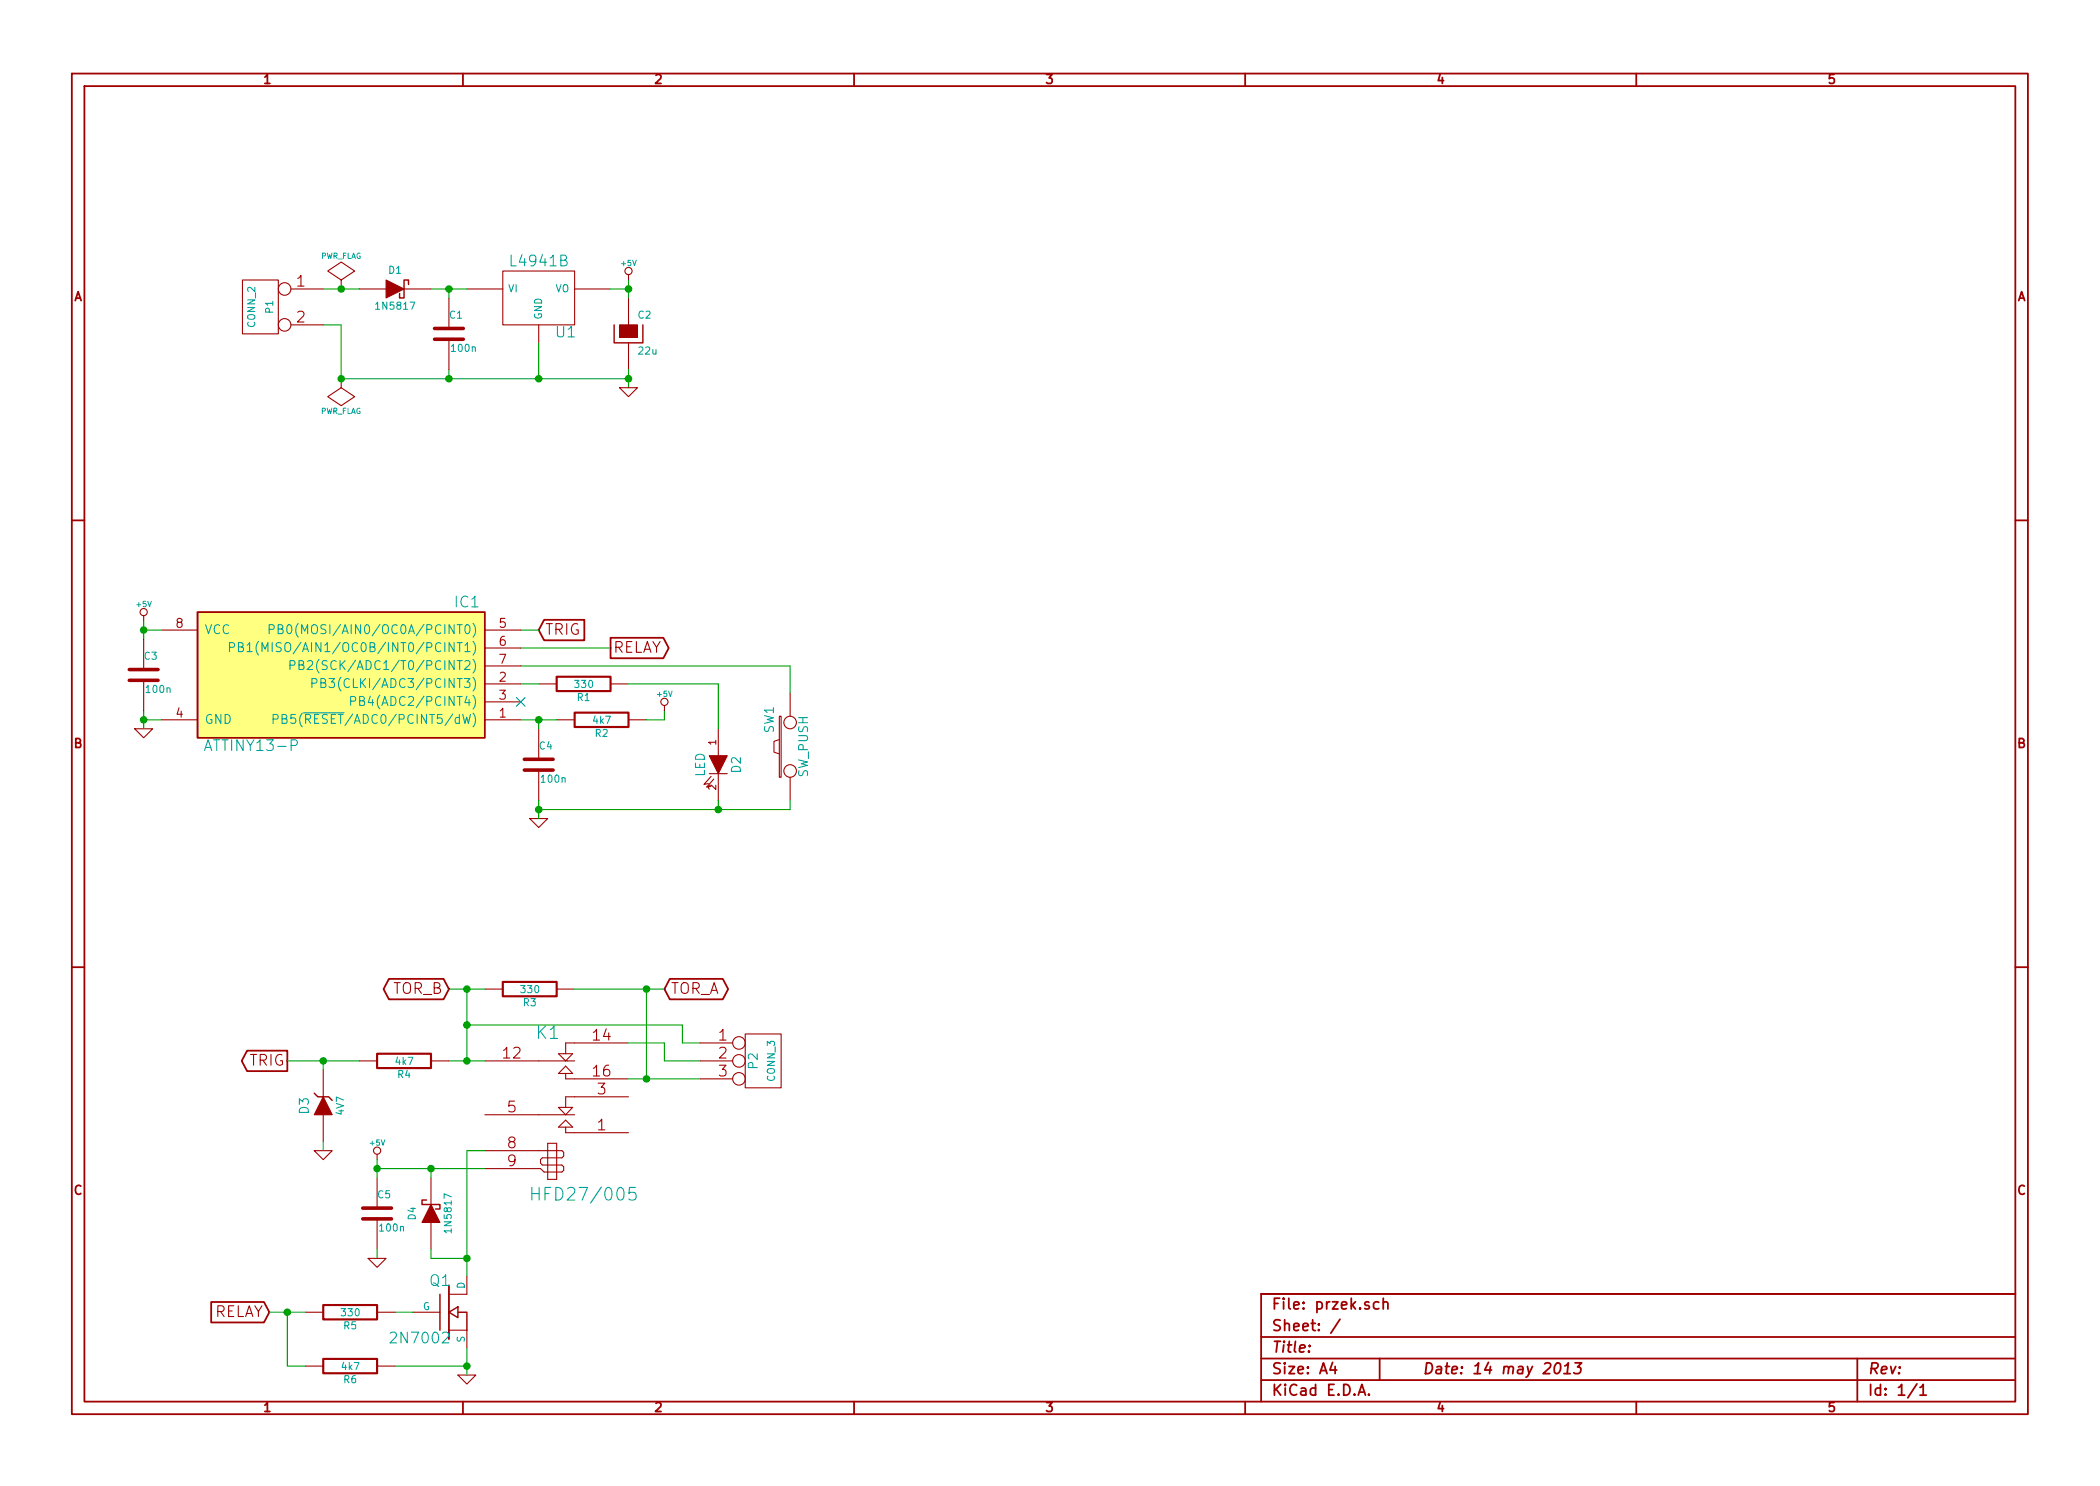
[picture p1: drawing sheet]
<svg xmlns="http://www.w3.org/2000/svg" width="297mm" height="210mm" viewBox="0 0 297 210" stroke-linecap="round" stroke-linejoin="round" font-family="sans-serif">
<g fill="none" stroke="#a00000" stroke-width=".25">
<path d="M10.2 10.4h276.6v189.7h-276.6zM11.9 12.2h273.2v186.1h-273.2zM65.5 10.4v1.8M120.8 10.4v1.8M176.1 10.4v1.8M231.4 10.4v1.8M10.2 73.6h1.7M285.1 73.6h1.7M27.9 86.6h40.7v17.8h-40.7zM77 87.7h5.7v2.9h-5.7l-.8-1.5zM86.4 90.2h7.4l.8 1.5-.8 1.4h-7.4zM10.2 136.8h1.7"/>
<path d="M55 138.5h7.7l.8 1.4-.8 1.5h-7.7l-.7-1.5zM94.7 138.5h7.5l.8 1.4-.8 1.5h-7.5l-.7-1.5zM285.1 136.8h1.7M35 148.7h5.6v2.9h-5.6l-.8-1.5zM29.9 184.2h7.4l.8 1.5-.8 1.4h-7.4zM63.5 181.9v7.6M65.5 198.3v1.8M120.8 198.3v1.8M176.1 198.3v1.8M178.4 189.2h106.7M178.4 195.3h106.7M178.4 192.2h106.7"/>
<path d="M185.2 190.4h.1l-.1 .1v-.1v.1M188.5 192.8l-.4 1h1M188.8 193.3v1.1M189.5 186.7l-1.3 1.9M192.1 197.4l.5-1.5 .5 1.5M192.3 197h.7M193.6 197.3h.1l-.1 .1-.1-.1h.1v.1M195 184.3a.48 .48 0 0 0-.6 0l-.1 .6a.48 .48 0 0 0 .7 .2M195.1 192.2v3.1M195.7 184.3a.38 .38 0 0 1 .6 .1v.8M195.7 183.7v1.5M220.1 193a.35 .35 0 0 1 .4-.2 .35 .35 0 0 1 .2 .3 .87 .87 0 0 1-.6 1.3l-.1-.1a1.14 1.14 0 0 1 .1-1.3z"/>
<path d="M221.2 194.4h.9M221.3 193.3l.5-.5-.1 1.6M222.8 192.8h.9l-.6 .6a.38 .38 0 0 1 .5 .3v.4l-.2 .2-.6 .1-.2-.2M231.4 198.3v1.8M262.7 192.2v6.1M271.1 195.8l-1.3 2M271.6 196.3l.4-.4v1.5M271.6 197.4h.9M285.1 183.1h-106.7v15.2"/>
</g>
<path d="M27.9 86.6h40.7v17.8h-40.7z" fill="#ffff80" stroke="#ffff80" stroke-width=".25"/>
<g fill="none" stroke="#a00000" stroke-width=".15">
<path d="M34.3 39.6h5.1v7.6h-5.1zM48.3 39.6l1.9-1.3-1.9-1.2-1.9 1.2 1.9 1.3v1.3M71.1 38.3h10.2v7.7h-10.2zM88.9 38.9v.7M41.1 40.9h4.6M41.1 46h4.6M48.3 40.9h.1M48.3 53.6h.1M48.3 53.6v1.3l1.9 1.2-1.9 1.3-1.9-1.3 1.9-1.2M50.8 40.9h3.8M57.1 40.9h3.9M63.5 42.2v4.3"/>
<path d="M63.5 48v4.3M66 40.9h5.1M76.2 46v2.5M81.3 40.9h5.1M87.6 54.9h2.6l-1.3 1.2zM88.9 42.2v3.8M88.9 48.5v3.8M20.3 87.1v.8M20.3 90.4v4.3M20.3 96.3v4.3M22.9 89.1h5M68.6 96.8h5.1"/>
<path d="M68.6 99.3h5.1M68.6 89.1h5.1M68.6 91.7h5.1M68.6 94.2h5.1M76.2 96.8h2.5M86.4 96.8h2.5M94 99.8v.8M111.8 98v3.3M19 103.1h2.6l-1.3 1.3zM22.9 101.8h5M68.6 101.8h5.1M74.9 115.8h2.6l-1.3 1.3z"/>
<path d="M76.2 103.1v4.3M76.2 109v4.3M78.7 101.8h2.6M88.9 101.8h2.5M100.3 109.5h2.6M100.6 109.8l-1 1.2 .6-.1M101 110.2l-1.1 1.2 .7-.2M101.6 103.1v3.8M101.6 109.5v3.8M110.2 101.3h.3v8.7h-.3zM110.2 104.6l-.7 .3v1.5l.7 .3M111.8 110v3.3"/>
<path d="M68.6 139.9h2.5M78.7 139.9h2.6M45.7 151.4v3.8M45.7 157.7v3.8M50.8 150.1h2.5M61 150.1h2.5M68.6 157.7h12.7M68.6 150.1h12.7M79 159.5l1-1 1 1zM79 156.7h2l-1 1zM79 149.1h2l-1 1zM80 150.8l1 1.1h-2z"/>
<path d="M80 151.9v.7h8.9M80 159.5v.8h8.9M88.9 147.6h-8.9v1.5M88.9 155.2h-8.9v1.5M99.1 152.6h4.5M99.1 150.1h4.5M99.1 147.6h4.5M105.4 146.3h5.1v7.6h-5.1zM44.4 162.8h2.6l-1.3 1.3zM52.1 178h2.5l-1.3 1.3zM53.3 163.3v.8M53.3 166.6v4.3"/>
<path d="M53.3 172.5v4.3M61 166.6v3.8M61 173v3.8M68.6 162.8h10.9l.2 .2v.6l-.2 .2h-2.8l-.2 .3v.5l.2 .2h2.8l.2 .3v.5l-.2 .2h-2.5l-.5-.5h-7.9M77.5 161.8h1.2v5.1h-1.2zM43.2 185.7h2.5M43.2 193.3h2.5M53.3 185.7h2.6M53.3 193.3h2.6M58.4 185.7h3.8M63.5 188.2h2.5v2.5M64.8 194.6h2.5l-1.3 1.2z"/>
<path d="M66 180.6v2.5h-2.5"/>
<circle cx="88.9" cy="38.3" r=".51"/>
<circle cx="40.3" cy="46" r=".89"/>
<circle cx="40.3" cy="40.9" r=".89"/>
<circle cx="20.3" cy="86.6" r=".51"/>
<circle cx="94" cy="99.3" r=".51"/>
<circle cx="111.8" cy="102.2" r=".89"/>
<circle cx="111.8" cy="109.1" r=".89"/>
<circle cx="104.5" cy="152.6" r=".89"/>
<circle cx="104.5" cy="147.6" r=".89"/>
<circle cx="104.5" cy="150.1" r=".89"/>
<circle cx="53.3" cy="162.8" r=".51"/>
</g>
<g fill="none" stroke="#00a0a0" stroke-width=".15">
<path d="M32.5 91.6l.6-.1 .1-.1-.1-.3-.2-.2h-.4v1.3M33.7 91.5h.5l.1-.1 .1-.2-.2-.3h-.5v1.3h.5l.2-.2a.33 .33 0 0 0-.2-.5M35 91.3l.3-.4v1.3M35 92.2h.7M36.6 90.7a1.47 1.47 0 0 0 0 2M38.1 89h.6l.1-.2-.1-.3-.1-.1h-.5v1.3M39.3 89h.5l.2-.1v-.3l-.2-.2h-.5v1.3h.5l.3-.3a.33 .33 0 0 0-.3-.4M40.7 88.5a.31 .31 0 0 1 .3-.1 .31 .31 0 0 1 .2 .2v.8l-.1 .2-.3 .1-.1-.2-.1-.3zM41 94.1h.6l.1-.2v-.3l-.2-.1h-.5v1.2M42.3 94.1h.4l.2-.2 .1-.2-.3-.2h-.4v1.2h.5l.2-.2a.33 .33 0 0 0-.3-.4M43.5 93.6l.2-.1h.3l.2 .1v.2v.2l-.8 .7h.8M44.1 96.7l.6-.1 .1-.2v-.3l-.2-.1h-.5v1.3"/>
<path d="M45.4 96.6h.4l.2-.1 .1-.2-.3-.3h-.4v1.3h.5l.2-.3a.33 .33 0 0 0-.3-.4M49.6 99.2h.6l.1-.2v-.3l-.2-.2h-.5v1.3M50.9 99.2h.4l.2-.2v-.2l-.2-.3h-.4v1.3h.5l.2-.2a.33 .33 0 0 0-.3-.4M38.6 101.7h.6l.1-.2v-.3l-.2-.1h-.5v1.3M39.9 101.7h.4l.2-.1 .1-.3-.3-.2h-.4v1.3h.5l.2-.3a.33 .33 0 0 0-.3-.4M41.8 101.1h-.6l-.1 .6 .2-.1h.3l.2 .1v.5l-.2 .2h-.3l-.2-.2M42.9 100.9h5.8M75.2 168v1.8M75.2 168.9h1.1M89.9 168h-.8l-.1 .9 .2-.2 .6 .1 .2 .2-.1 .6-.3 .2h-.4l-.2-.2"/>
</g>
<path d="M61.5 48h4M61.5 46.5h4M18.3 96.3h4.1M18.3 94.7h4.1M74.2 109h4M74.2 107.4h4M51.3 172.5h4.1M51.3 170.9h4.1" fill="none" stroke="#a00000" stroke-width=".51"/>
<path d="M57.8 40.3v-.7h-.7v2.6h-.6v-.7M86.9 46v2.5h4v-2.5M44.4 154.7l.6 .5h1.5l.5 .5M60.3 169.8h-.6v.6h2.5v.7h-.6M62.2 183.1v5.1M63.5 185.7l1.3-.8v1.5zM64.8 185.7h1.2v2.5" fill="none" stroke="#a00000" stroke-width=".2"/>
<g fill="#a00000" stroke="#a00000" stroke-width=".15">
<path d="M87.6 46h2.6v1.7h-2.6z"/>
<path d="M54.6 39.6l2.5 1.3-2.5 1.3z"/>
<path d="M61 170.4l1.2 2.6h-2.5z"/>
<path d="M45.7 155.2l1.3 2.5h-2.6z"/>
<path d="M100.3 106.9h2.6l-1.3 2.6z"/>
</g>
<g fill="none" stroke="#00a000" stroke-width=".15">
<path d="M88.9 39.6v2.6M45.7 40.9h5.1M45.7 46h2.6v7.6h40.6M61 40.9h5M63.5 40.9v1.3M63.5 52.3v1.3M76.2 48.5v5.1M86.4 40.9h2.5M88.9 52.3v2.6M20.3 89.1h2.6M20.3 87.9v2.5M73.7 89.1h2.5"/>
<path d="M73.7 91.7h12.7M73.7 94.2h38.1v3.8M73.7 96.8h2.5M88.9 96.8h12.7v6.3M20.3 101.8h2.6M20.3 100.6v2.5M73.7 101.8h5M76.2 101.8v1.3M76.2 113.3v2.5M94 100.6v1.2h-2.6M101.6 113.3v1.2M111.8 113.3v1.2h-35.6"/>
<path d="M63.5 139.9h5.1M66 139.9v10.2M81.3 139.9h12.7M91.4 139.9v12.7M40.6 150.1h10.2M45.7 150.1v1.3M63.5 150.1h5.1M66 145h30.5v2.6h2.6M88.9 147.6h5.1v2.5h5.1M88.9 152.6h10.2M45.7 161.5v1.3M53.3 165.3h15.3"/>
<path d="M53.3 164.1v2.5M53.3 176.8v1.2M61 165.3v1.3M61 176.8v1.2h5M68.6 162.8h-2.6v17.8M38.1 185.7h5.1M40.6 185.7v7.6h2.6M55.9 185.7h2.5M55.9 193.3h10.1M66 190.7v3.9"/>
</g>
<g fill="#00a000" stroke="#00a000" stroke-width=".25">
<circle cx="88.9" cy="40.9" r=".41"/>
<circle cx="20.3" cy="101.8" r=".41"/>
<circle cx="20.3" cy="89.1" r=".41"/>
<circle cx="63.5" cy="40.9" r=".41"/>
<circle cx="63.5" cy="53.6" r=".41"/>
<circle cx="66" cy="150.1" r=".41"/>
<circle cx="66" cy="139.9" r=".41"/>
<circle cx="45.7" cy="150.1" r=".41"/>
<circle cx="40.6" cy="185.7" r=".41"/>
<circle cx="76.2" cy="53.6" r=".41"/>
<circle cx="88.9" cy="53.6" r=".41"/>
<circle cx="101.6" cy="114.5" r=".41"/>
<circle cx="66" cy="193.3" r=".41"/>
<circle cx="61" cy="165.3" r=".41"/>
<circle cx="66" cy="178" r=".41"/>
<circle cx="53.3" cy="165.3" r=".41"/>
<circle cx="91.4" cy="139.9" r=".41"/>
<circle cx="48.3" cy="40.9" r=".41"/>
<circle cx="48.3" cy="53.6" r=".41"/>
<circle cx="76.2" cy="101.8" r=".41"/>
<circle cx="76.2" cy="114.5" r=".41"/>
<circle cx="91.4" cy="152.6" r=".41"/>
<circle cx="66" cy="145" r=".41"/>
</g>
<path d="M78.7 95.8h7.7v2h-7.7zM81.3 100.8h7.6v2.1h-7.6zM71.1 138.9h7.6v2.1h-7.6zM53.3 149.1h7.7v2h-7.7zM45.7 184.7h7.6v2h-7.6zM45.7 192.3h7.6v2h-7.6z" fill="none" stroke="#a00000" stroke-width=".3"/>
<path d="M73.1 98.7l1.2 1.2M74.3 98.7l-1.2 1.2" fill="none" stroke="#0000c0" stroke-width=".15"/>
<g font-size="2.5" fill="#00a0a0">
<text x="75.9" y="147.1">K1</text>
<text x="76.2" y="170">HFD27/005</text>
</g>
<g font-size="2.1" fill="#a00000">
<text x="42" y="40.6">1</text>
<text x="42" y="45.7">2</text>
<text x="77.1" y="89.9">TRIG</text>
<text x="86.8" y="92.5">RELAY</text>
<text x="55.4" y="140.7">TOR_B</text>
<text x="94.9" y="140.7">TOR_A</text>
<text x="71.2" y="149.9">12</text>
<text x="83.9" y="147.3">14</text>
<text x="101.7" y="147.3">1</text>
<text x="101.7" y="149.9">2</text>
<text x="35.2" y="150.9">TRIG</text>
<text x="83.9" y="152.4">16</text>
<text x="84.5" y="154.9">3</text>
<text x="101.7" y="152.4">3</text>
<text x="71.8" y="157.5">5</text>
<text x="84.5" y="160">1</text>
<text x="71.8" y="162.6">8</text>
<text x="71.8" y="165.1">9</text>
<text x="179.9" y="185.4">File: przek.sch</text>
<text x="30" y="186.4">RELAY</text>
<text x="179.9" y="191.5">Title:</text>
<text x="179.9" y="188.4">Sheet: /</text>
<text x="179.9" y="197.6">KiCad E.D.A.</text>
<text x="179.9" y="194.5">Size: A4</text>
<text x="201.2" y="194.5">Date: 14 may 2013</text>
<text x="264.2" y="194.5">Rev:</text>
<text x="264.2" y="197.6">Id: 1/1</text>
</g>
<g font-size="2.1" fill="#00a0a0">
<text x="72.4" y="37.8">L4941B</text>
<text x="78.7" y="47.8">U1</text>
<text x="64.4" y="86">IC1</text>
<text x="29.5" y="106.3">ATTINY13-P</text>
<text x="60.8" y="182">Q1</text>
<text x="55.6" y="190.2">2N7002</text>
</g>
<g font-size="1.8" fill="#a00000">
<text x="37.3" y="11.9">1</text>
<text x="92.7" y="11.9">2</text>
<text x="148" y="11.9">3</text>
<text x="203.3" y="11.9">4</text>
<text x="258.6" y="11.9">5</text>
<text x="10.4" y="42.7">A</text>
<text x="285.3" y="42.7">A</text>
<text x="24.9" y="88.9">8</text>
<text x="70.6" y="88.9">5</text>
<text x="70.6" y="91.4">6</text>
<text x="70.6" y="94">7</text>
<text x="24.9" y="101.6">4</text>
<text x="70.6" y="101.6">1</text>
<text x="70.6" y="96.5">2</text>
<text x="70.6" y="99.1">3</text>
<text x="10.4" y="105.9">B</text>
<text x="285.3" y="105.9">B</text>
<text x="10.4" y="169.1">C</text>
<text x="285.3" y="169.1">C</text>
<text x="37.3" y="199.8">1</text>
<text x="92.7" y="199.8">2</text>
<text x="148" y="199.8">3</text>
<text x="203.3" y="199.8">4</text>
<text x="258.6" y="199.8">5</text>
</g>
<g font-size="1.8" fill="#00a0a0">
<text x="29" y="89.8">VCC</text>
<text x="41.7" y="89.8">PB0(MOSI/AIN0/OC0A/PCINT0)</text>
<text x="37.4" y="92.3">PB1(MISO/AIN1/OC0B/INT0/PCINT1)</text>
<text x="44.6" y="94.9">PB2(SCK/ADC1/T0/PCINT2)</text>
<text x="46.7" y="97.4">PB3(CLKI/ADC3/PCINT3)</text>
<text x="51.4" y="99.9">PB4(ADC2/PCINT4)</text>
<text x="29" y="102.5">GND</text>
<text x="41.7" y="102.5">PB5(RESET/ADC0/PCINT5/dW)</text>
<text x="109.5" y="103.7" transform="rotate(-90 109.5 103.7)">SW1</text>
<text x="99.8" y="110" transform="rotate(-90 99.8 110)">LED</text>
<text x="104.9" y="109.3" transform="rotate(-90 104.9 109.3)">D2</text>
<text x="114.4" y="110" transform="rotate(-90 114.4 110)">SW_PUSH</text>
<text x="107.2" y="151.2" transform="rotate(-90 107.2 151.2)">P2</text>
<text x="43.7" y="157.6" transform="rotate(-90 43.7 157.6)">D3</text>
</g>
<g font-size="1.4" fill="#00a0a0">
<text x="55" y="38.8">D1</text>
<text x="71.9" y="41.4">VI</text>
<text x="78.5" y="41.4">VO</text>
<text x="36.1" y="46.3" transform="rotate(-90 36.1 46.3)">CONN_2</text>
<text x="38.7" y="44.3" transform="rotate(-90 38.7 44.3)">P1</text>
<text x="53.4" y="43.9">1N5817</text>
<text x="63.6" y="45.1">C1</text>
<text x="76.7" y="45.2" transform="rotate(-90 76.7 45.2)">GND</text>
<text x="90.3" y="45.1">C2</text>
<text x="64" y="49.8">100n</text>
<text x="90.4" y="50.2">22u</text>
<text x="20.4" y="93.4">C3</text>
<text x="20.8" y="98.1">100n</text>
<text x="81.4" y="97.4">330</text>
<text x="81.7" y="99.2">R1</text>
<text x="76.3" y="106.1">C4</text>
<text x="83.9" y="102.5">4k7</text>
<text x="84.2" y="104.3">R2</text>
<text x="76.7" y="110.8">100n</text>
<text x="73.8" y="140.6">330</text>
<text x="74" y="142.4">R3</text>
<text x="56" y="150.7">4k7</text>
<text x="56.3" y="152.6">R4</text>
<text x="109.7" y="153" transform="rotate(-90 109.7 153)">CONN_3</text>
<text x="48.7" y="157.7" transform="rotate(-90 48.7 157.7)">4V7</text>
<text x="53.4" y="169.6">C5</text>
<text x="58.9" y="172.6" transform="rotate(-90 58.9 172.6)">D4</text>
<text x="53.8" y="174.3">100n</text>
<text x="63.9" y="174.2" transform="rotate(-90 63.9 174.2)">1N5817</text>
<text x="59.8" y="185.4">G</text>
<text x="65.8" y="182.4" transform="rotate(-90 65.8 182.4)">D</text>
<text x="48.4" y="186.3">330</text>
<text x="48.6" y="188.1">R5</text>
<text x="65.8" y="189.9" transform="rotate(-90 65.8 189.9)">S</text>
<text x="48.4" y="193.9">4k7</text>
<text x="48.6" y="195.8">R6</text>
</g>
<g font-size="1.4" fill="#a00000">
<text x="101.3" y="105.4" transform="rotate(-90 101.3 105.4)">1</text>
<text x="101.3" y="111.8" transform="rotate(-90 101.3 111.8)">2</text>
</g>
<g font-size="1.1" fill="#00a0a0">
<text x="45.3" y="36.6">PWR_FLAG</text>
<text x="87.9" y="37.7">+5V</text>
<text x="45.3" y="58.6">PWR_FLAG</text>
<text x="19.4" y="85.9">+5V</text>
<text x="93" y="98.6">+5V</text>
<text x="52.4" y="162.1">+5V</text>
</g>
</svg>
